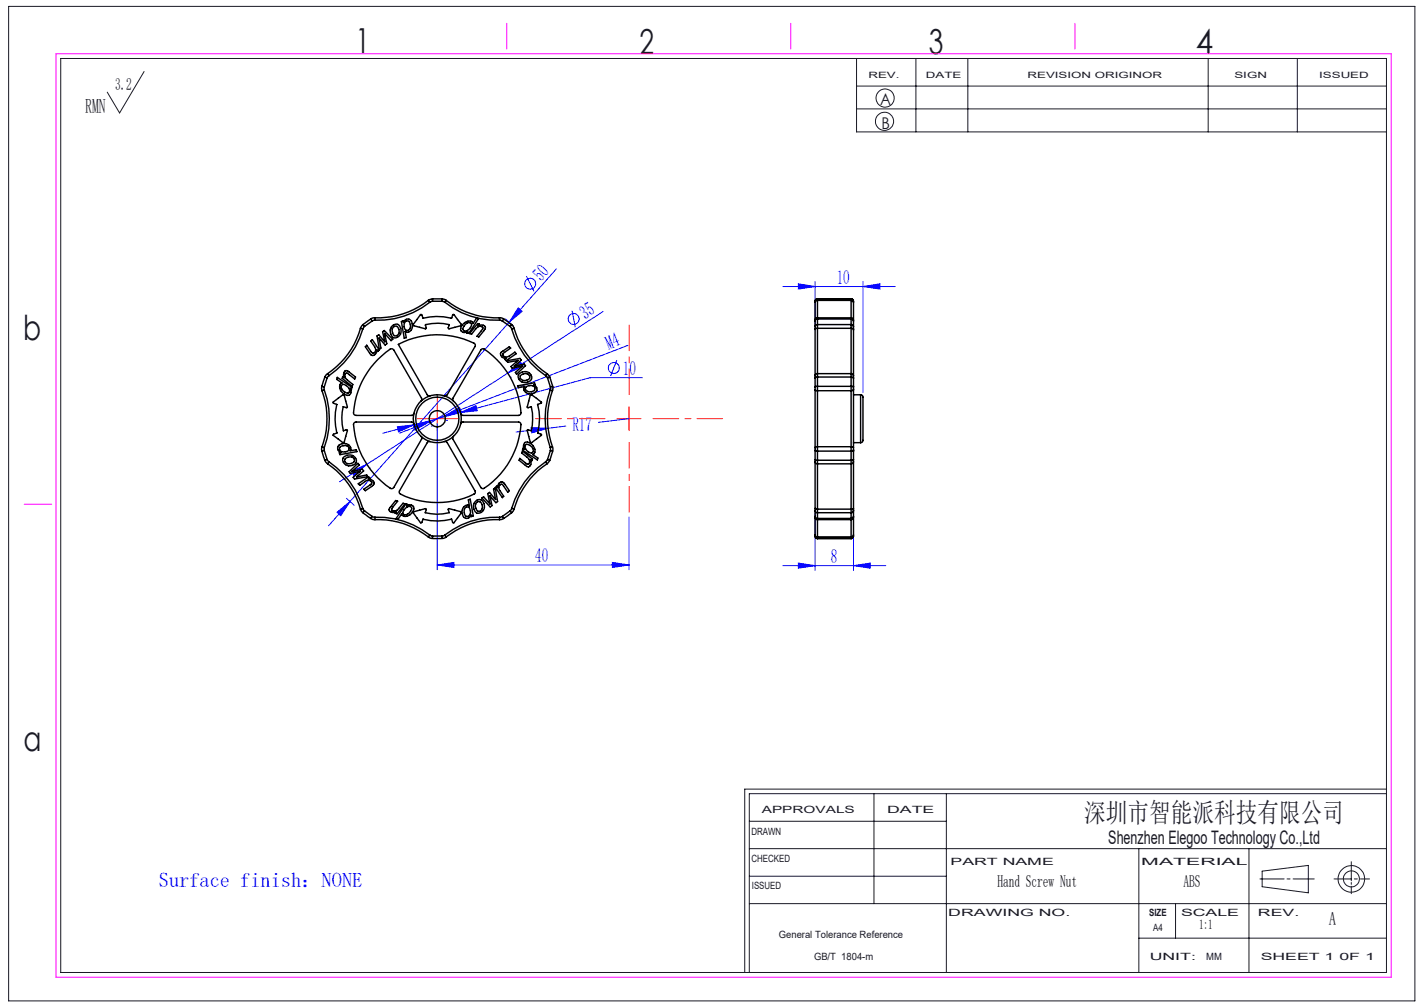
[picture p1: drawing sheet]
<svg xmlns="http://www.w3.org/2000/svg" width="297mm" height="210mm" viewBox="0 0 297 210" stroke-linecap="round" stroke-linejoin="round" font-family="sans-serif">
<g fill="none" stroke="#00f" stroke-width=".21">
<path d="M109.8 57.6l1.6 3.1M116.1 56l-9.9 11.2M163.3 59.8h23.4M166.5 59.2l3.5 .6-3.5 .5zM170 58.7v10.1M180 59.8l3.5-.6v1.1zM180 58.7v23.1M105.4 66.5l1.6 1.4M105.9 77.8l2.6-2.3 .6 .9zM106.2 67.2l-33.2 37.4M106.4 78.7h.1M108.1 64.2l.8 .7-2.7 2.3z"/>
<path d="M119.3 64.8l.7 3.5M125.8 65l-49.3 31.8M128.7 75.1l-1.3 3.3M131 72l-38.2 14.7M134 78.8h-10.9l-43.2 11.5M73.3 98.3l3.2-1.5-2.7 2.4zM76.5 96.8l-5.7 3.7M77 97.6h.1M82.9 89l3.5-.4-3.3 1.5zM86.1 88.7l3.5-.8-3.1 1.8zM89.6 87.9l-6.3 2.4M90 88.9h.1"/>
<path d="M91.2 88.3v30.5M92.8 86.7l3-1.8 .4 1.1zM92.8 86.7l-3.2 1.2M93.1 87.7h.1M96 86l3.3-1.4 .3 1zM110.8 89.2l3.5 .1-3.4 1zM114.3 89.3l-6.7 .8M118 88.9l-3.7 .4M131.2 87.3l-6.4 .8M70.3 106.8l2.7-2.2-1.9 3zM72.2 103.9l1.7 1.5M73 104.6l-4.5 5"/>
<path d="M91.2 117.8l3.5-.5v1zM91.2 117.8h40M127.7 117.3l3.5 .5-3.5 .5zM131.2 107.8v11M163.3 118h21.4M166.5 117.4l3.5 .6-3.5 .5zM170 107v11.9M178 118l3.5-.6v1.1zM178 110.1v8.8"/>
<circle cx="110.6" cy="59.2" r="1.13"/>
<circle cx="119.6" cy="66.5" r="1.15"/>
<circle cx="128" cy="76.7" r="1.14"/>
</g>
<g fill="none" stroke="#191924" stroke-width=".21">
<path d="M1.8 1.3h293.3v207.4h-293.3zM12.7 12.2h276.5v190.6h-276.5zM30.1 14.9l-5.2 8.7-2.5-4.4M178.6 12.2v15.3h110.6M178.6 17.9h110.6M191 12.2v15.3M201.9 12.2v15.3M252 12.2v15.3M270.6 12.2v15.3M178.6 22.7h110.6M156.3 177h132.9M156.3 171.3h41.1"/>
<path d="M182.3 165.5v22.9M197.4 165.5v37.3M237.5 177v25.8M260.5 177v25.8M281.8 179.7v4M289.2 165.5h-132.9v37.3M289.2 164.6h-133.9v38.2M156.3 188.4h132.9M156.3 182.7h41.1M237.5 195.6h51.7M245.2 188.4v7.2M262.8 183.3h5"/>
<path d="M263.2 181.7l9.7-1.2v5.7l-9.7-1.3zM268.4 183.3h.7M269.7 183.3h4.4M278.2 183.3h3.6M281.8 184v.4M281.8 184.8v1.6M282.5 183.3h.6M283.7 183.3h1.9"/>
<circle cx="184.5" cy="25.3" r="1.9"/>
<circle cx="184.6" cy="20.4" r="1.89"/>
<circle cx="281.9" cy="183.3" r="1.68"/>
<circle cx="281.9" cy="183.3" r="2.77"/>
</g>
<path d="M126.2 87.3h-14.5M131.2 82.3v-14.5M131.2 92.3v14.5M136.2 87.3h14.5" fill="none" stroke="#f00" stroke-width=".21" stroke-dasharray="30.5 1.3 1.3 1.3" stroke-dashoffset="25.1"/>
<path d="M88.7 87.3h-1.7M91.2 84.8v-1.7M91.2 89.8v1.7M93.7 87.3h1.7" fill="none" stroke="#f00" stroke-width=".21" stroke-dasharray="30.5 1.3 1.3 1.3"/>
<path d="M88.7 87.3h5M91.2 84.8v5M128.7 87.3h5M131.2 84.8v5" fill="none" stroke="#f00" stroke-width=".21"/>
<path d="M11.7 11.2h278.5v192.6h-278.5zM105.7 4.9v5.3M164.9 4.9v5.3M224.2 4.9v5.3M5 105.2h5.8" fill="none" stroke="#f0f" stroke-width=".21"/>
<g fill="#00f">
<path d="M127.7 117.3l3.5 .5-3.5 .5zM91.2 117.8l3.5-.5v1z"/>
<path d="M110.8 89.2l.1 1.1 3.4-1zM82.9 89l.2 1.1 3.3-1.5zM96 86l3.6-.4-.3-1z"/>
<path d="M180 59.8l3.5-.6v1.1zM166.5 59.2l3.5 .6-3.5 .5z"/>
<path d="M86.1 88.7l3.5-.8-3.1 1.8zM92.8 86.7l3-1.8 .4 1.1z"/>
<path d="M73.3 98.3l3.2-1.5-2.7 2.4zM105.9 77.8l2.6-2.3 .6 .9z"/>
<path d="M70.3 106.8l2.7-2.2-1.9 3zM108.1 64.2l.8 .7-2.7 2.3z"/>
<path d="M166.5 117.4l3.5 .6-3.5 .5zM178 118l3.5-.6v1.1z"/>
</g>
<g fill="none" stroke="#000" stroke-width=".3">
<path d="M67.8 78.6l-.7 2M67.8 78.6l.4 .2M68.2 78.8l-.6 1.9M68.3 77.9l-.5 .7M68.3 77.9l.3 .4M68.6 78.3l-.4 .5M70.3 78.7l3.1 2.1-.1 .4-.3-.2a.87 .87 0 0 1 0 1.2 .87 .87 0 0 1-1.2 0 1.5 1.5 0 0 1-.6-2.3h.1l-1.1-.8zM71.8 77.5a.62 .62 0 0 1 1 .1l1.4 1-.2 .4-1.4-1a.47 .47 0 0 0-.6 0 .47 .47 0 0 0 0 .6l.2 .4 1.4 1.2-.2 .4-2-1.7 .1-.4 .3 .3-.2-.7zM75.2 68.5l.5 .1M75.2 68.5a16.9 16.9 0 0 1-6.9 9.4M75.7 68.6a17.6 17.6 0 0 1-7.1 9.7M75.7 67.7l-.5 .8"/>
<path d="M75.7 67.7l.3 .4M76 68.1l-.3 .5M77.3 66.5l.3 .4M77.3 66.5l-1.6 1.2M77.6 66.9l-1.6 1.2M77.6 70.8l1.5 2.2-.3 .3-.2-.4a.87 .87 0 0 1-.3 1 .87 .87 0 0 1-1 .1l-1.1-1.7 .3-.3 .9 1.3a.54 .54 0 0 0 .7 .3 .54 .54 0 0 0 .3-.8l-1.1-1.7zM78.2 66.8l-.6 .1M78.2 66.3v.5M78.2 66.3l-.9 .2M78.6 70.1l.4-.3 1.3 1.5-.5-2.1 .4-.3 1.7 1.9-.3 .2-1.4-1.5 .5 2.2-.4 .3-1.2-1.5 .3 2.1-.3 .3zM82 67.8l.8-.2a1.44 1.44 0 0 1 .9 1.7 1.44 1.44 0 0 1-1.7 1 1.63 1.63 0 0 1 0-2.5zM82 68.3l.2-.2a.8 .8 0 0 1 .9 .2 .8 .8 0 0 1 .2 .8 .71 .71 0 0 1-.6 .9 .71 .71 0 0 1-.8-.6l-.1-.8z"/>
<path d="M83.7 67.1l.4-.2v.3a.98 .98 0 0 1 1.3-.6 .98 .98 0 0 1 .6 1.2 1.09 1.09 0 0 1-.3 1.2 1.09 1.09 0 0 1-1.2 .1l.2 1.3-.4 .1zM84.6 67l.4-.1a1.07 1.07 0 0 1 .6 1.1 1.07 1.07 0 0 1-.8 .9 1.13 1.13 0 0 1-.2-1.9zM87.7 65.6l.3 .1 .2 .6a15 15 0 0 1 6 0l.2-.6 .3-.1 1.5 2.2-.1 .1-2.5 .7-.1-.3 .2-.5a8.4 8.4 0 0 0-4.9-.1l.1 .6-.1 .3-2.5-.7-.1-.1v-.1zM89.3 62.6a17.2 17.2 0 0 1-11.1 3.7M89.3 62.6l.3 .4M89.6 63a17.4 17.4 0 0 1-11.4 3.8M90.2 62.8l-.6 .2M90.2 62.3l-.9 .3M90.2 62.3v.5M90.2 62.3h2M90.2 62.8h2M92.2 62.8l.6 .2"/>
<path d="M92.2 62.3v.5M92.2 62.3l.9 .3M92.8 63a17.2 17.2 0 0 0 11.4 3.8M93.1 62.6a17.3 17.3 0 0 0 11.1 3.7M93.1 62.6l-.3 .4M96.6 67.6a1.41 1.41 0 0 1 2-.3l.1 .1 .7-1.1 .4 .2-2 3h-.4l.1-.4a.87 .87 0 0 1-1.2 0 .87 .87 0 0 1 0-1.2zM97.1 67.6a.71 .71 0 0 1 .6-.4 .71 .71 0 0 1 .7 .4 1.2 1.2 0 0 1-1.8 1.2l-.1-.3zM99.6 67.5l.4 .1-.3 .3a.97 .97 0 0 1 1.5 .4l-.3 .7-1 1.3-.4-.2 1.2-1.5a.63 .63 0 0 0-.5-.6 .63 .63 0 0 0-.7 .3l-1.1 1.4-.5-.1zM104.2 66.3v.5M104.2 66.3l.9 .2M104.2 66.8l.6 .1M104.6 73.4l1.6-1.1 .3 .3-1.3 .9a.55 .55 0 0 0-.3 .7 .55 .55 0 0 0 .8 .3l1.7-1.1 .3 .4-2.1 1.4-.3-.3 .3-.2a.87 .87 0 0 1-1-.3 .87 .87 0 0 1 0-1z"/>
<path d="M104.8 66.9l1.6 1.2M105.1 66.5l-.3 .4M105.1 66.5l1.6 1.2M105.7 75.2l2.7-.5 .3 .4-1.5 1.3 2.1-.5 .3 .4-1.9 1.7-.2-.3 1.5-1.4-2.2 .5-.2-.4 1.5-1.2-2.2 .4zM106.4 68.1l.3 .5M106.7 68.6a17.4 17.4 0 0 0 7.1 9.7M106.7 67.7l-.3 .4M106.7 67.7l.5 .8M107.2 68.5a17.2 17.2 0 0 0 6.9 9.4M107.2 68.5l-.5 .1M108.2 78.1a1.45 1.45 0 0 1 1.7-.6 1.45 1.45 0 0 1 .9 1.6 1.43 1.43 0 0 1-1.7 .6 1.43 1.43 0 0 1-.9-1.6zM108.5 78.4a1.14 1.14 0 0 1 2 .2 1.06 1.06 0 0 1-1 .8 1.06 1.06 0 0 1-1-.9z"/>
<path d="M113.8 78.3l.4 .5M114.1 77.9l.6 .7M114.1 77.9l-.3 .4M114.2 78.8l.6 1.9M114.7 78.6l.6 2M114.7 78.6l-.5 .2M170 78.3v.5M170 68.6v9.7M170 68.1v.5M170 63v3.7M170 66.8v1.3M170 78.8v1.9"/>
<path d="M170.5 66.3l-.4 .2-.1 .3M170.5 62.3l-.4 .2-.1 .5M170.5 78.6v2M170.5 78.6l-.5 .2M170.5 77.9v.7M170.5 77.9l-.4 .1-.1 .3M170.5 68.5v9.4M170.5 68.5l-.5 .1M170.5 67.7v.8M170.5 67.7l-.4 .2-.1 .2M170.5 66.5v1.2M170.5 66.5l-.4 .1-.1 .3"/>
<path d="M170.5 62.6l-.4 .2-.1 .2M170.5 62.3v.3M170.5 66.3v.2M170.5 62.6v3.7M170.5 62.3h.1M170.5 66.3h7M170.5 62.3h7M170.5 78.6h7M170.5 77.9h7M170.5 68.5h7M170.5 67.7h7M170.5 66.5h7"/>
<path d="M170.5 62.6h7M177.5 66.3l.5 .3v1.5M177.5 62.3l.5 .3v.4M177.5 78.6v2M177.5 78.6l.5 .2M177.5 77.9v.7M177.5 77.9l.4 .1 .1 .3M177.5 68.5v9.4M177.5 68.5l.5 .1M177.5 67.7v.8M177.5 67.7l.4 .1 .1 .3M177.5 66.5v1.2"/>
<path d="M177.5 66.5l.4 .1 .1 .3M177.5 62.6l.4 .2 .1 .2M177.5 62.3v.3M177.5 66.3v.2M177.5 62.6v3.7M177.5 62.3h.1M178 78.3v.5M178 68.6v9.7M178 68.1v.5M178 63v3.7M178 68.7v.1M178 78.8v1.9"/>
<path d="M67.1 94.1l.7 1.9M67.1 80.6l.1 .9M67.1 80.6l.5 .1M67.2 93.2l-.1 .9M67.2 93.2l.4 .1M67.2 81.5a17.2 17.2 0 0 1 0 11.7M67.6 93.3v.6M67.6 81.3a17.6 17.6 0 0 1 0 12M67.6 80.7v.6M67.6 93.9l-.5 .2M67.6 81.3l-.4 .2M67.6 93.9l.6 1.9"/>
<path d="M67.8 96l.5 .7M68.2 95.8l.4 .5M68.2 95.8l-.4 .2M68.3 96.7a16.9 16.9 0 0 1 6.9 9.5M68.6 96.3a17.6 17.6 0 0 1 7.1 9.7M68.6 96.3l-.3 .4M69.5 83.8l2.2-1.5 .8 2.6-.2 .1-.7-.2a10.7 10.7 0 0 0 0 5l.6-.2 .3 .1-.8 2.6-2.2-1.5 .1-.3 .7-.2a11.8 11.8 0 0 1-.1-5.9l-.7-.3zM70.2 84.3v.1M70.8 92.8a1.38 1.38 0 0 1 1.5-.3 1.38 1.38 0 0 1 .8 1.4l-.1 .1 1.3-.2 .1 .4-3.5 .6-.1-.4h.3a.94 .94 0 0 1-.3-1.6zM71 93.2l.2-.1a1.04 1.04 0 0 1 1.6 .4v.2a1.08 1.08 0 0 1-1 .6 1.08 1.08 0 0 1-1-.8zM71.3 80.3l.1-.1a1.15 1.15 0 0 1 1.2 .4 1.15 1.15 0 0 1 .1 1.3 1.29 1.29 0 0 1-1.4-1.6zM71.8 95.2a1.43 1.43 0 0 1 1.8-.2 1.43 1.43 0 0 1 .6 1.6 1.48 1.48 0 0 1-1.7 .5 1.48 1.48 0 0 1-1-1.5z"/>
<path d="M72 95.6a1.09 1.09 0 0 1 1.1-.4 1.09 1.09 0 0 1 .8 .8 1.06 1.06 0 0 1-1 .7 1.06 1.06 0 0 1-1-.8zM72.8 98.4l1.8-1.8 .3 .4-1.5 1.3 2.2-.4 .2 .3-1.4 1.3 2.1-.4 .2 .3-2.8 .5-.2-.4 1.5-1.2-2.1 .4zM86.3 88.4l-.2-.3-.3-.1h-11.5l-.5 .3a16.9 16.9 0 0 0 7.9 13.6l.4-.2 5.8-10.1 .1-.3-.2-.3M87.8 83.6l.2-.2-.1-.4-5.8-10a.52 .52 0 0 0-.7-.2 17.1 17.1 0 0 0-7.6 13.6l.5 .2h11.5l.5-.4M89.7 82.5h-.3l-.3-.2-6-10.5a17.1 17.1 0 0 1 16 0v.4l-5.8 10.1-.3 .2h-.3M89.7 92.1h-.3l-.3 .2-5.8 10.1v.5a17 17 0 0 0 15.8 0v-.5l-5.8-10.1-.3-.2h-.3M94.6 83.6l-.1-.6 5.8-10a.49 .49 0 0 1 .7-.2 17.1 17.1 0 0 1 7.6 13.6l-.4 .2h-11.6l-.5-.2v-.2M96.1 88.4l.5-.4h11.6l.4 .3a16.8 16.8 0 0 1-7.9 13.6l-.4-.2-5.8-10.1 .1-.6M107.9 80.5l3.6-.7 .1 .4h-.3a.95 .95 0 0 1 .7 1.1 .95 .95 0 0 1-1 .8 1.29 1.29 0 0 1-1.7-1.3l.1-.2-1.3 .2zM109 94.1l2.1 1.6-.2 .4-.3-.3a.99 .99 0 0 1-.4 1.6l-.3-.1-1.6-1.3 .1-.4 1.6 1.2a.57 .57 0 0 0 .5-.4 .57 .57 0 0 0-.2-.6l-1.5-1.3zM109.4 92.4a1.42 1.42 0 0 1 2 .9 1 1 0 0 1-.3 1.5l1.1 .7-.1 .4-3.1-2 .1-.4 .3 .2a1.23 1.23 0 0 1 0-1.3zM109.5 92.8h.1a1.22 1.22 0 0 1 1.5 1.6h-.1a1.4 1.4 0 0 1-1.5-1.6z"/>
<path d="M109.8 80.6l.2-.1a1.03 1.03 0 0 1 1.6 .5v.1a1.08 1.08 0 0 1-1.1 .7 1.08 1.08 0 0 1-.9-.8zM110.6 82.4l.3-.1 2 1.5v.3l-.8 .3a11.5 11.5 0 0 1 0 5.9l.8 .2 .1 .2-2.3 1.6-.1-.1-.6-2.5 .1-.1 .7 .2a11.3 11.3 0 0 0 0-5l-.7 .2-.1-.1zM113.8 96.3a17.4 17.4 0 0 0-7.1 9.7M113.8 96.3l.3 .4M114.1 96.7a17.2 17.2 0 0 0-6.9 9.5M114.2 95.8l-.4 .5M114.2 95.8l.5 .2M114.7 96l-.6 .7M114.8 81.3a17.6 17.6 0 0 0 0 12M114.8 93.3v.6M114.8 81.3l.4 .2M114.8 80.7v.6"/>
<path d="M114.8 93.9l.5 .2M114.8 93.9l-.6 1.9M115.2 93.2l.1 .9M115.2 93.2l-.4 .1M115.2 81.5a17.2 17.2 0 0 0 0 11.7M115.3 80.6l-.1 .9M115.3 80.6l-.5 .1M115.3 94.1l-.6 1.9M170 81.3l.5 .2M170 80.7v.6M170 93.9l.5 .2M170 93.3v.6"/>
<path d="M170 95.8l.5 .2M170 81.3v12M170 96.3l.1 .3 .4 .1M170 95.8v.5M170 96.3v9.7M170 93.9v1.9M170.5 80.6v.9M170.5 80.6l-.5 .1M170.5 93.2v.9M170.5 93.2l-.5 .1M170.5 94.1v1.9M170.5 81.5v11.7"/>
<path d="M170.5 96v.7M170.5 96.7v9.5M170.5 93.2h7M170.5 94.1h7M170.5 80.6h7M170.5 81.5h7M170.5 96h7M170.5 96.7h7M177.5 93.2v.9M177.5 93.2l.5 .1M177.5 80.6v.9M177.5 80.6l.5 .1"/>
<path d="M177.5 94.1v1.9M177.5 81.5v11.7M177.5 96v.7M177.5 96.7v9.5M178 93.3v.6M178 93.9l-.5 .2M178 80.7v.6M178 81.3l-.5 .2M178 95.8l-.5 .2M178 81.3v12M178 96.3l-.1 .3-.4 .1M178 95.8v.5"/>
<path d="M178 96.3v9.7M178 93.8v.4M178 92.3h1.5M178 82.3h1.5M178 81.1v.1M178 93.9v1.9M179.5 82.3l.3 .1 .2 .3v9.2l-.2 .3-.3 .1M179.5 82.3v10M74.7 100.9l2.2-1.5 .3 .3-.4 .2a.85 .85 0 0 1 1 .3 .85 .85 0 0 1 0 1l-1.6 1.1-.3-.3 1.3-.9a.43 .43 0 0 0 .3-.3 .43 .43 0 0 0-.2-.5l-.4-.2-.5 .2-1.4 .9zM75.2 106.2l.5 .7M75.7 106l.3 .5M75.7 106l-.5 .2"/>
<path d="M75.7 106.9l1.6 1.2M76 106.5l-.3 .4M76 106.5l1.6 1.2M77.3 108.1l.9 .3M77.6 107.7l.6 .2M77.6 107.7l-.3 .4M78.2 107.9a17.6 17.6 0 0 1 11.4 3.7M78.2 108.4a16.9 16.9 0 0 1 11.1 3.6M78.2 107.9v.5M82.5 104.4l.4 .1-1.2 1.6a.57 .57 0 0 0 .4 .5 .57 .57 0 0 0 .7-.2l1.3-1.5 .4 .2-1.7 2.1-.4-.2 .3-.3a.97 .97 0 0 1-1.6-.4l.3-.5zM84.6 106l.7-.4a.47 .47 0 0 1 .5 .1 .47 .47 0 0 1 0 .5 1.29 1.29 0 0 1-1.7 1v-.5zM84.7 105.1l.3 .1-.2 .3a.87 .87 0 0 1 1.3 0 .87 .87 0 0 1-.1 1.2 1.44 1.44 0 0 1-2.2 .6l-.1-.1-.7 1.1-.4-.1z"/>
<path d="M86.3 106.7l2.5-.6 .1 .2-.2 .6a10 10 0 0 0 5 0l-.2-.6 .1-.2 2.5 .6 .1 .1-1.5 2.2h-.3l-.2-.7a11.8 11.8 0 0 1-6 0l-.2 .7h-.3l-1.5-2zM89.3 112l.9 .3M89.6 111.6l.6 .2M89.6 111.6l-.3 .4M90.2 112.3h2M90.2 111.8v.5M90.2 111.8h2M92.2 111.8v.5M92.8 111.6l-.6 .2M92.8 111.6l.3 .4M93.1 112l-.9 .3M97.2 105.8l.3-.1a1.05 1.05 0 0 1 .7 1.1 1.05 1.05 0 0 1-.8 .9h-.1a1.35 1.35 0 0 1-.1-1.9z"/>
<path d="M97.7 104.2l.4-.1 .6 3.5-.4 .1-.1-.3a.93 .93 0 0 1-1 .7 .93 .93 0 0 1-.8-1 1.16 1.16 0 0 1 .2-1.3 1.16 1.16 0 0 1 1.3-.3zM99.3 104.4a1.03 1.03 0 0 1 1.1-.1 1.03 1.03 0 0 1 .6 1 1.29 1.29 0 0 1-.3 1.3 1.29 1.29 0 0 1-1.4 .3 1.66 1.66 0 0 1 0-2.5zM99.3 104.9l.6-.3a1.06 1.06 0 0 1 .7 1.1 1.06 1.06 0 0 1-.8 .9l-.4-.2a1.24 1.24 0 0 1-.1-1.5zM100.5 103.8l.4-.2 1.3 1.5-.5-2.2 .4-.2 1.3 1.5-.5-2.2 .4-.2 .5 2.8-.4 .2-1.2-1.4 .4 2-.4 .3zM104.1 100.7a.72 .72 0 0 1 1.2 .3l.9 1.3-.3 .3-.9-1.3a.44 .44 0 0 0-.3-.3 .44 .44 0 0 0-.5 .2l-.2 .4 .1 .5 1 1.4-.3 .3-1.5-2.1 .3-.3 .2 .3zM104.2 108.4a17 17 0 0 0-11.1 3.6M104.2 107.9a17.5 17.5 0 0 0-11.4 3.7M104.2 107.9v.5M104.8 107.7l-.6 .2M104.8 107.7l.3 .4M105.1 108.1l-.9 .3M106.4 106.5l.3 .4"/>
<path d="M106.4 106.5l-1.6 1.2M106.7 106l-.3 .5M106.7 106l.5 .2M106.7 106.9l-1.6 1.2M107.2 106.2l-.5 .7M170 111.8l.1 .3 .4 .2M170 106l.5 .2M170 106.5l.2 .4h.3M170 106v.5M170 107.7l.1 .3 .4 .1M170 111.6l.1 .2 .4 .2M170 111.6l.1 .5 .4 .2"/>
<path d="M170 106.5v1.3M170.5 108.4l-.3-.1-.2-.4v3.7M170.5 106.2v.7M170.5 106.9v1.2M170.5 112v.3M170.5 108.1v.3M170.5 108.4v3.6M170.5 108.4h7M170.5 112.3h7M170.5 106.2h7M170.5 106.9h7M170.5 108.1h7"/>
<path d="M170.5 112h7M170.5 112.3h.1M177.5 108.4l.4-.2 .1-.3v3.7M177.5 106.2v.7M177.5 106.9v1.2M177.5 112v.3M177.5 108.1v.3M177.5 108.4v3.6M177.5 112.3h.1M178 111.8l-.1 .4-.4 .1M178 106l-.5 .2M178 106.5l-.1 .3-.4 .1"/>
<path d="M178 106v.5M178 107.7l-.1 .3-.4 .1M178 111.6l-.1 .3-.4 .1M178 111.6v.4l-.5 .3M178 106.3v.2M178 106.5v1.3"/>
<circle cx="91.2" cy="87.3" r="4.5"/>
<circle cx="91.2" cy="87.3" r="5"/>
<circle cx="91.2" cy="87.3" r="1.7"/>
</g>
<g font-size="7.2" fill="#191924">
<text x="74.1" y="11">1</text>
<text x="133.4" y="11.2">2</text>
<text x="193.7" y="11.3">3</text>
<text x="249.4" y="11.3">4</text>
<text x="4.8" y="70.9">b</text>
<text x="4.9" y="156.5">a</text>
</g>
<text font-size="5.6" fill="#191924" x="226.2" y="171.5">深圳市智能派科技有限公司</text>
<text font-size="4.2" fill="#191924" x="17.8" y="23.5">RMN</text>
<text font-size="4.2" fill="#00f" x="33.1" y="185">Surface finish：NONE</text>
<g font-size="4.1" fill="#00f">
<text x="112.9" y="58.7" transform="rotate(-48 112.9 58.7)">50</text>
<text x="174.5" y="59.1">10</text>
<text x="122" y="66.7" transform="rotate(-33 122 66.7)">35</text>
<text x="127" y="72.9" transform="rotate(-21 127 72.9)">M4</text>
<text x="129.9" y="78.2">10</text>
<text x="119.4" y="89.9">R17</text>
<text x="111.6" y="117.2">40</text>
<text x="173.3" y="117.4">8</text>
</g>
<g font-size="3.9" fill="#191924">
<text x="231.2" y="176">Shenzhen Elegoo Technology Co.,Ltd</text>
<text x="277.2" y="193">A</text>
</g>
<text font-size="3.5" fill="#191924" x="24" y="18.7">3.2</text>
<g font-size="3.5">
<text x="208" y="185">Hand Screw Nut</text>
<text x="246.9" y="185">ABS</text>
</g>
<g font-size="3.4" fill="#191924">
<text x="183.6" y="22">A</text>
<text x="183.8" y="27">B</text>
</g>
<text font-size="2.8" x="250.1" y="193.7">1:1</text>
<g font-size="2.1" fill="#191924">
<text x="158.9" y="169.5">APPROVALS</text>
<text x="185" y="169.5">DATE</text>
<text x="156.7" y="174.2">DRAWN</text>
<text x="156.7" y="179.7">CHECKED</text>
<text x="156.8" y="185.4">ISSUED</text>
<text x="198.2" y="180.4">PART NAME</text>
<text x="238" y="180.4">MATERIAL</text>
<text x="197.8" y="191">DRAWING NO.</text>
<text x="239.7" y="191">SIZE</text>
<text x="246.3" y="191">SCALE</text>
<text x="262.4" y="191">REV.</text>
<text x="162.4" y="195.6">General Tolerance Reference</text>
<text x="240.5" y="194.1">A4</text>
<text x="169.8" y="200.2">GB/T 1804-m</text>
<text x="239.8" y="200.2">UNIT:</text>
<text x="251.6" y="200.2">MM</text>
<text x="262.9" y="200.2">SHEET 1 0F 1</text>
</g>
<g font-size="1.8" fill="#191924">
<text x="181.1" y="16.3">REV.</text>
<text x="193.1" y="16.3">DATE</text>
<text x="214.3" y="16.3">REVISION ORIGINOR</text>
<text x="257.5" y="16.3">SIGN</text>
<text x="275.1" y="16.3">ISSUED</text>
</g>
</svg>
